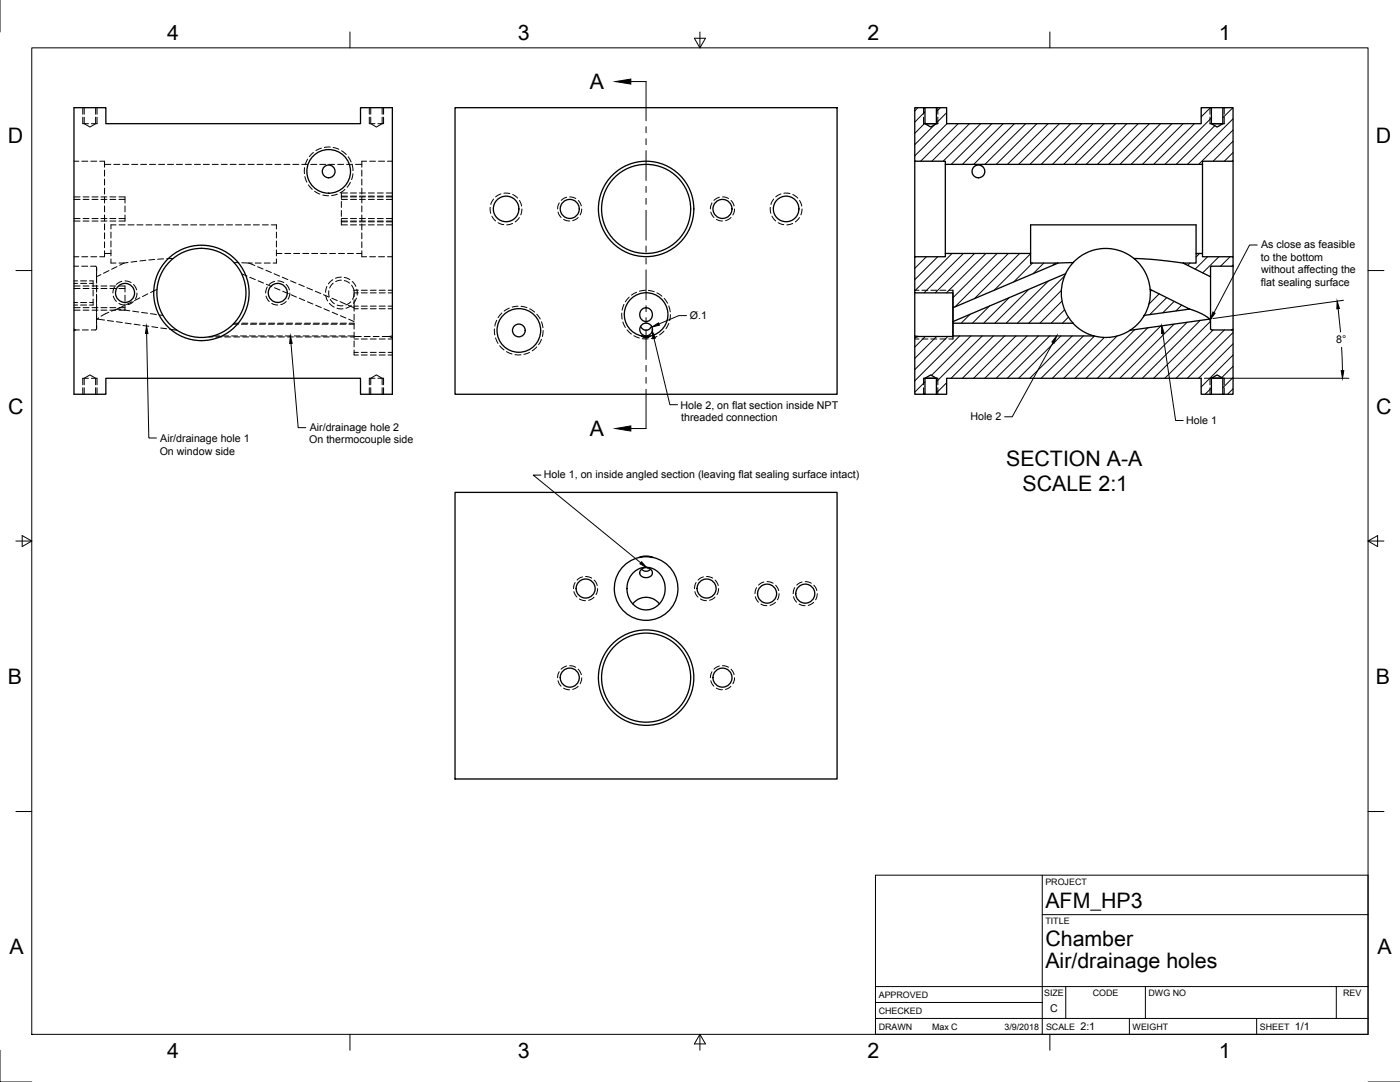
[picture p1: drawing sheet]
<svg xmlns="http://www.w3.org/2000/svg" width="559mm" height="432mm" viewBox="0 0 559 432" stroke-linecap="round" stroke-linejoin="round" font-family="sans-serif">
<!-- layer: Hidden -->
<g fill="none" stroke="#000" stroke-width=".4">
<path d="M33 49.4h2.3M33.6 46.8v2.6l2.3 1.3 2.3-1.3v-2.6M33.6 43v2.6M36.5 49.4h2.2M38.2 43v2.6M128.3 59.1l-2.2 1M131.8 58.7l-2.4 .2M133 58.9l2.3 .7M147.4 49.4h2.3M148 46.8v2.6l2.2 1.3 2.3-1.3v-2.6M148 43v2.6M150.8 49.4h2.3"/>
<path d="M152.5 43v2.6M368.6 43v2.6M368.6 46.8v2.6M374.3 43v2.6M374.3 46.8v2.6M483 43v2.6M483 46.8v2.6M488.6 43v2.6M488.6 46.8v2.6M29.5 79.6h2.5M29.5 64.3h2M32.7 64.3h2.3"/>
<path d="M33.2 79.6h2.3M36.3 64.3h2.3M36.7 79.6h2.4M39.8 64.3h1.9v2.4M40.3 79.6h2.4M41.7 78.6v2.4M41.7 75.1v2.4M41.7 71.5v2.3M41.7 67.9v2.4M41.7 65.6h2.5M43.9 79.6h2.3M45.4 65.6h2.4"/>
<path d="M47.5 79.6h2.4M49 65.6h2.4M49.9 78.6v2.4M52.6 65.6h2.4M56.1 65.6h2.4M59.7 65.6h2.4M63.3 65.6h2.4M66.9 65.6h2.4M70.4 65.6h2.4M74 65.6h2.4M77.6 65.6h2.4M81.2 65.6h2.3"/>
<path d="M84.7 65.6h2.4M88.3 65.6h2.4M91.9 65.6h2.4M95.4 65.6h2.4M99 65.6h2.4M102.6 65.6h2.4M106.2 65.6h2.3M109.8 65.6h2.3M113.3 65.6h2.4M116.9 65.6h2.4M120.4 65.6h2.4M121.6 66.9l-.1 2.4"/>
<path d="M121.7 70.5l.8 2.2M122.7 63.5l-.9 2.2M123.1 73.8l1.6 1.8M124.1 65.6h2.3M125.1 60.8l-1.7 1.7M125.6 76.3l2.1 1.2M127.6 65.6h2.4M128.8 77.8l2.4 .3M131.2 65.6h2.4M134.6 77.5l-2.3 .6M134.8 65.6h2.4M136.3 77v2.2"/>
<path d="M136.3 78.3h2.4M136.3 79.6h2.4M136.3 60.2l1.9 1.4M137.7 75.6l-2 1.4M138.3 65.6h2.4M139 62.6l1.2 2M139.9 72.8l-1.3 2M139.9 78.3h2.4M139.9 79.6h2.4M140.6 65.8l.3 2.3M140.9 69.3l-.6 2.4M141.9 65.6h2.5"/>
<path d="M143.5 78.3h2.3M143.5 79.6h2.3M144.4 78.6v2.4M144.4 75.1v2.4M144.4 71.5v2.3M144.4 67.9v2.4M146.3 64.3h-1.9v2.4M147 78.3h2.4M147 79.6h2.4M147.5 64.3h2.4M150.6 78.3h2.4M150.6 79.6h2.4"/>
<path d="M151.1 64.3h2.4M154.2 78.3h2.4M154.2 79.6h2.4M154.7 64.3h1.9M197 79.4l-1.1 2.2M199.9 77.4l-2.1 1.2M201.1 77.1l2.4 .1M204.6 77.6l2 1.5M226.2 78.7l-2.2 1.3M227.4 78.6l2.4 .6M287.1 78.7l-2.1 1.3M288.4 78.6l2.4 .6"/>
<path d="M308.8 79.4l-1.1 2.2M311.7 77.4l-2.1 1.2M312.9 77.1l2.4 .1M316.4 77.6l2 1.5M29.5 87.2h2.5M33.2 87.2h2.3M36.7 87.2h2.4M40.3 87.2h2.4M41.7 96.5v2.4M41.7 92.9v2.4M41.7 89.3v2.4M41.7 85.8v2.4"/>
<path d="M41.7 82.2v2.4M43.9 87.2h2.3M44.3 99.7v2.4M44.3 96.2v2.4M44.3 92.6v2.4M46.3 89.7h-2v1.7M47.5 87.2h2.4M47.5 89.7h2.4M49.9 82.2v2.4M49.9 85.8v2.4M51.1 89.7h2.4M54.7 89.7h2.4"/>
<path d="M58.3 89.7h2.4M61.8 89.7h2.4M65.4 89.7h2.4M69 89.7h2.3M72.6 89.7h2.3M76.1 89.7h2.4M79.7 89.7h2.4M83.3 89.7h2.4M86.8 89.7h2.4M90.4 89.7h2.4M94 89.7h2.4M97.6 89.7h2.4"/>
<path d="M101.1 89.7h2.4M104.7 89.7h2.4M108.3 89.7h2v1.7M110.3 92.6v2.4M110.3 96.2v2.4M110.3 99.7v2.4M136.3 87.6v2.1M136.3 84v2.4M136.3 80.4v2.4M136.3 88.5h2.4M136.3 87.2h2.4M139.9 88.5h2.4"/>
<path d="M139.9 87.2h2.4M143.5 88.5h2.3M143.5 87.2h2.3M144.4 96.5v2.4M144.4 92.9v2.4M144.4 89.3v2.4M144.4 85.8v2.4M144.4 82.2v2.4M147 88.5h2.4M147 87.2h2.4M150.6 88.5h2.4M150.6 87.2h2.4"/>
<path d="M154.2 88.5h2.4M154.2 87.2h2.4M195.7 82.7l.2 2.4M196.3 86.3l1.5 1.9M198.8 88.9l2.3 .8M204.6 89.2l-2.4 .5M207.3 86.8l-1.7 1.8M207.3 80l.9 2.2M208.3 83.4l-.4 2.3M222.7 84.6l1.3 2.2M223.2 81l-.6 2.4M225 87.6l1 .4 1.4 .2"/>
<path d="M230.8 86.8l-2.2 1.2M230.8 80l1.2 2.2M232.2 83.4l-.6 2.4M283.7 84.6l1.3 2.2M284.2 81l-.7 2.4M286 87.6l2.4 .6M291.8 86.8l-2.2 1.2M291.8 80l.7 .8 .5 1.4M293.2 83.4l-.7 2.4M307.5 82.7l.2 2.4M308.1 86.3l1.5 1.9M310.6 88.9l2.2 .8"/>
<path d="M316.4 89.2l-2.3 .5M319.1 86.8l-1.7 1.8M319.1 80l.9 2.2M320.1 83.4l-.4 2.3M29.5 113.1h1.5M29.5 115.1h2.5M29.5 106.2h1.9M29.5 102.5h2M32.2 113.1h2.4M32.6 106.2h2.4M32.7 102.5h2.3M33.2 115.1h2.3"/>
<path d="M35.7 113.1h1.5M36.2 106.2h1.8l.5 .3 .1 3M36.3 102.5h2.3M36.7 115.1h2.4M37.2 112.1v2.4M37.2 115.7v2.4M37.2 119.3v2.4M38.5 117.4v3.7M38.5 110.4v2.2M38.5 113.8v2.4M38.5 109.2v1.2M38.6 110.6v2.4"/>
<path d="M38.6 114.2v2.4M38.6 117.8v2.3M38.6 106.8v1.2M40.3 115.1h2.4M40.3 109.6l-1.8 .8M41.7 100.1v2.4h-1.9M41.7 101.2h2.6M43.5 108l-2.2 1.1M43.9 115.1h2.3M44.3 103.3v1.7h2M45.2 118.2l1.3 2.1M45.7 114.5l-.6 2.4"/>
<path d="M46.7 106.4l-2.2 1.1M47.5 115.1h2.4M47.5 105h2M48.6 112.3l-2.1 1.2M49.5 105l-1.7 .8M49.9 114.1v2.5M49.9 117.8v2.3M49.9 112.1l2.4 .7M51.1 104.8l-1.6 .2M53.3 113.5l1.2 2.2M54.6 104.3l-2.3 .3M54.7 117l-.2 1.3-.5 1.1"/>
<path d="M55.8 118.9l-2.1 1.1M58.2 103.9l-2.4 .3M59 117.3l-2.1 1.1M61.7 103.5l-2.3 .3M62.7 115.5l-2.6 1.2M65.3 103.3l-2.4 .2M68.9 103.2h-2.4M93.4 104.8h2M96.4 109.2l2.2 1M96.5 104.8l2.8 .2M99.3 105l2.4 1M99.3 105h1.4"/>
<path d="M99.7 110.7l2.2 .9M101.9 105h2.4M102.8 106.5l2.2 .9M103 112.1l2.2 .9M105.5 105h2.4M106.1 107.8l2.2 1M106.2 118.2l1.3 2.1M106.3 113.4l2.2 1M106.7 114.5l-.7 2.4M109.4 109.2l2.2 1M109.5 114.8l2.3 .9M109.6 112.3l-2.1 1.2"/>
<path d="M110.3 103.3v1.7h-1.3M110.3 101.2h2.2M110.9 112.1l2.4 .7M112.7 110.6l2.2 1M112.8 116.2l2.3 1M113.7 101.2h2.4M114.3 113.5l1.2 2.2M115.7 117l-.7 2.4M116 112.1l2.1 .9M116.1 117.6l2.2 1M117.2 101.2h2.4M119.3 113.4l2.1 1"/>
<path d="M119.4 119l2.2 1M120.8 101.2h2.4M122.5 114.8l2.2 .9M124.4 101.2h2.4M125.8 116.2l2.2 .9M128 101.2h2.3M129.1 117.6l2.2 1M131.3 116.1l.1 2.3M131.6 101.2h2.3M131.9 119.5l1.6 1.7M132.4 119l2.2 1M133 113l-1.4 1.9"/>
<path d="M135.1 101.2h2.4M136.3 111.8l-2.3 .6M137.4 112l2.1 1M138.7 101.2h2.4M140.3 113.8l1 2.2M141.3 119.6v4.6M141.3 115.8v2.6M141.3 116.9h1.7M141.4 117.2l-.7 2.2M142.3 101.2h2.1M144.2 116.9h2.4M144.4 100.1v2.4h1.9"/>
<path d="M147.5 102.5h2.4M147.8 116.9h2.3M151.1 102.5h2.4M151.4 116.9h2.3M154.7 102.5h1.9M154.9 116.9h1.7M251.1 118.6l-1.5 1.8M254.1 116.6l-2 1.2M257.6 115.8l-2.4 .4M258.8 115.9l2.3 .5M262.2 116.9l2 1.3M265.1 119l1.4 2"/>
<path d="M365.1 115.8h1.7M368 115.8h2.4M371.5 115.8h2.4M375.1 115.8h2.4M378.7 115.8h1.7M29.5 131.4l.6 .3M29.5 120.7h1.5M29.5 122.8h2.5M30.1 131.7l-.6 .2M30.1 131.7h1.6M32.2 120.7h2.4M32.9 131.7h2.4"/>
<path d="M33.2 122.8h2.3M35.7 120.7h1.5M36.7 122.8h2.4M38.5 122.3v2.4M38.5 125.9v1.6M38.5 127.5v1.2M38.6 129.9l-.3 1.7-1.9 .1M38.6 121.3v2.4M38.6 124.9v2.4M38.6 128.5v2.7M38.8 127.3l2.9 .4M38.8 127.3l-.3 .2"/>
<path d="M39.4 126.9l-.6 .4M40.3 122.8h2.4M42.9 127.9l2.4 .4M43.4 124.6l-3.1 1.6M43.9 122.8h2.3M46.5 128.4l2.3 .3M46.9 123.3l-2.4 .9M46.9 123.3l1.4 .2M47.5 121.1l2.4 .6M47.5 122.8h2.4M49.4 122l-2.5 1.3M49.5 123.7l2.3 .3"/>
<path d="M49.9 121.3v2.5M50 128.9l2.4 .4M52.6 120.5l-2.1 1M53 124.2l2.4 .3M53.2 120.3l-.8 .7-1.3 .6M53.5 129.4l2.4 .3M56.5 124.7l2.4 .3M57.1 129.9l2.3 .3M60 125.2l2.4 .3M60.6 130.4l2.4 .3M63.6 125.7l1.4 .2M64.1 130.9l2.4 .3"/>
<path d="M67.7 131.4l2.9 .4M83.4 134.5h1.6M85.2 134.1h2.5M86.1 134.5h2.4M88.8 134.1h2.4M89.7 134.5h2.4M92.4 134.1h2.4M93 129.4h2.2M93.3 134.5h2.4M93.4 129h2M96 134.1h2.4M96.3 129.4h2.4"/>
<path d="M96.6 129h2.4M96.9 134.5h2.4M99.6 134.1h2.3M100 129.4h2.3M100.1 129h2.4M100.4 134.5h2.4M103.1 134.1h2.4M103.5 129.4h2.4M103.7 129h2.4M104 134.5h2.4M106.7 134.1h2.4M107.1 129.4h2.4"/>
<path d="M107.3 129h2.4M107.6 134.5h2.4M108.5 121.1l2.4 .6M110.3 134.1h2.4M110.7 129.4h2.3M110.9 129h2.3M111.2 134.5h2.3M113.8 134.1h2.4M114.2 120.3l-.8 .7-1.3 .6M114.2 129.4h2.4M114.4 129h2.4M114.8 134.5h2.3"/>
<path d="M117.5 134.1h2.3M117.8 129.4h2.4M118 129h2.4M118.3 134.5h2.4M121 134.1h2.4M121.4 129.4h2.3M121.6 129h2.4M121.9 134.5h2.4M122.7 120.4l2.2 .9M124.6 134.1h2.4M125 129.4h2.4M125.1 129h2.4"/>
<path d="M125.4 134.5h2.4M126 121.8l2.2 .9M128.2 134.1h2.3M128.5 129.4h2.4M128.7 129h2.4M129 134.5h2.4M129.3 123.2l2.2 .9M131.7 134.1h2.4M132.1 129.4h2.4M132.3 129h2.4M132.6 124.6l2.2 1M132.6 134.5h2.4"/>
<path d="M134.6 121.7l2.3 .3M135.3 134.1h2.4M135.7 129.4h2.4M135.7 120.4l2.2 .9M135.9 129h2.3M135.9 126l2.2 .9M136.2 134.5h2.4M138.9 134.1h2.4M139 121.8l2.3 1M139.2 127.4l2.1 .9M139.2 129.4h2.1M139.4 129h1.9"/>
<path d="M139.8 134.5h1.5M140 120.4l-2 1.3M141.3 139.7v2M141.3 136.1v2.4M141.3 132.5v2.4M141.3 128.9v2.4M141.3 125.4v2.3M141.3 123.2h1.7M141.3 134.3h2.9M144.2 123.2h2.4M145.4 134.3h2.4M147.8 123.2h2.3"/>
<path d="M149 134.3h2.3M151.4 123.2h2.3M152.5 134.3h2.9M154.9 123.2h1.7M155.4 134.3l1.2 .5M156.6 134.1l-1.2 .2M197.3 131.3l.2 2.4M197.8 134.9l1 2.1M198.3 127.8l-.8 2.3M199.5 138l1.7 1.7M200.3 124.9l-1.5 1.9M203.3 123l-2.1 1.1"/>
<path d="M206.8 122.2l-2.4 .4M208 122.3l2.3 .5M211.4 123.3l2 1.3M214.2 138.5l-1.8 1.5M214.2 125.4l1.4 1.9M216.1 135.4l-1.1 2.1M216.1 128.4l.6 2.4M216.8 131.9l-.3 2.4M248.2 125l.1 2.3M248.6 128.5l1 2.2M249.1 121.5l-.8 2.3M250.3 131.6l1.7 1.7"/>
<path d="M253 134l2.2 .9M256.4 135.2h2.3M262.2 134.2l-2.2 .9M265 132.1l-1.8 1.6M266.9 129.1l-1.1 2.1M266.9 122.1l.6 2.3M267.6 125.6l-.3 2.3M365.1 135.3h1.7M368 135.3h2.4M371.5 135.3h2.4M375.1 135.3h2.4M378.7 135.3h1.7"/>
<path d="M33 151h2.3M33.6 153.6v-2.6l2.3-1.4 2.3 1.4v2.6M33.6 154.7v2.6M36.5 151h2.2M38.2 154.7v2.6M141.3 140.6h1.7M144.2 140.6h2.4M147.4 151h2.3M147.8 140.6h2.3M148 153.6v-2.6l2.2-1.4 2.3 1.4v2.6M148 154.7v2.6M150.8 151h2.3"/>
<path d="M151.4 140.6h2.3M152.5 154.7v2.6M154.9 140.6h1.7M202.2 140.3l2.2 1M205.5 141.5l2.4 .1M211.4 140.6l-2.3 .8M368.6 151v2.6M368.6 154.7v2.6M374.3 151v2.6M374.3 154.7v2.6M483 151v2.6M483 154.7v2.6"/>
<path d="M488.6 151v2.6M488.6 154.7v2.6M229.1 236.1l1.2 2.2M229.6 232.5l-.7 2.4M231.3 239l2.4 .7M232.5 230.2l-.9 .3-1.3 1M233.7 230.1l2.5 .6M237.1 238.3l-1.2 .9-1 .3M237.2 231.5l.7 .8 .5 1.4M238.5 234.9l-.6 2.4M277.4 236.1l.5 1.4 .7 .8M277.8 232.5l-.6 2.4"/>
<path d="M279.6 239l2.4 .7M280.8 230.2l-1 .3-1.2 1M282 230.1l2.4 .6M285.4 238.3l-1.2 .9-1 .3M285.4 231.5l1.3 2.2M286.8 234.9l-.6 2.4M301.5 238.1l1.2 2.2M302 234.5l-.7 2.4M304.9 232.2l-2.1 1.3M306.2 232.1l2.4 .7M309.6 233.5l1.2 2.2M311 236.9l-.7 2.5"/>
<path d="M316.7 238.1l1.3 2.2M317.2 234.5l-.6 2.4M320.1 232.2l-2.1 1.3M321.4 232.1l2.4 .7M324.8 233.5l.7 .9 .5 1.3M326.2 236.9l-.6 2.5M303.7 241.1l1.1 .5 1.3 .1M309.5 240.4l-2.1 1.2M319 241.1l1.1 .5 1.3 .1M324.8 240.4l-2.2 1.2M222.7 271.7l.6 1.3 .7 .8M223.2 268.1l-.6 2.4"/>
<path d="M225 274.6l2.3 .7M226.1 265.8l-2.1 1.3M227.4 265.7l2.4 .6M230.8 267.1l1.2 2.1M230.8 273.9l-2.2 1.2M232.2 270.5l-.6 2.4M283.7 271.7l1.2 2.1M284.2 268.1l-.7 2.4M285.9 274.6l2.5 .7M287.1 265.8l-2.1 1.3M288.4 265.7l1.3 .1 1.1 .5M291.7 273.9l-2.1 1.2"/>
<path d="M291.8 267.1l1.2 2.1M293.2 270.5l-.7 2.4"/>
</g>
<!-- layer: Visible -->
<g fill="none" stroke="#000" stroke-width=".52">
<path d="M29.5 43h12.7v6.4h101.7v-6.4h12.7v114.3h-12.7v-6.3h-101.7v6.3h-12.7zM181.6 43h152.5v114.3h-152.5zM365.1 43h4.1v6.4l2.3 1.3 2.3-1.3v-6.4h4v6.4h101.6v-6.4h4.1v6.4l2.3 1.3 2.3-1.3v-6.4h4.1v21.3h-12.2v1.3h-102.7v-1.3h-12.2zM368.6 49.4h5.7M369.2 49.4h4.6M369.2 43h4.6M483 49.4h5.6M483.5 49.4h4.6M483.5 43h4.6M365.1 64.3v38.2M377.3 65.6v35.6M480 65.6v35.6"/>
<path d="M492.2 64.3v38.2M365.1 102.5h12.2v-1.3h34.1v3.8h10.9l-41.9 17.8v-5.9h-15.3zM365.1 116.9v17.9M380.4 115.8v19.5M411.4 101.2v-11.5h66v11.5M422.3 105l6-.2-1.8 2.3-1.2 2.1-44.9 19.1v.7h47.9l3.8 3.2 4.4 1.9-70.1 .2-1.3 .5v22.5h4.1v-6.3l2.3-1.4 2.3 1.4v6.3h4v-6.3h101.6v6.3h4.1v-6.3l2.3-1.4 2.3 1.4v6.3h4.1v-25.4l-.6-.2h-7.9M425.3 109.2a17.8 17.8 0 0 0 3 19.7M452.6 103.2l-2.2-1.6-3.3-1.5-3.7-.9h-3l-3.8 .6-3 1.1-2.6 1.5-2.7 2.4M459.1 115.5l15.7 7.8-18.1 2.6M459.1 115.5a17.8 17.8 0 0 1-2.3 10.3M472.2 105h5.2v-3.8h2.6v1.3h12.2v3.7l-8.9 .2-.1 4zM472.2 105l-11.9-1.5-7.7-.3 2.1 2 2.3 3.2 1.5 3.7 .6 3.4"/>
<path d="M483.2 110.4v17.1M492.2 106.2v25.2M256.2 134.1h3.4a2.41 2.41 0 0 1-3.4 0zM256.2 134.1a8.7 8.7 0 0 1-5.6-13.4 8.7 8.7 0 0 1 14.5 0 8.7 8.7 0 0 1-5.5 13.4M260.1 130.2l-1 1.2-1.1 .4-1.5-.5-.8-1.1M365.1 134.1l1.3 .2M380.4 122.8v5.5M380.4 129v5.1M451.1 131.8a17.8 17.8 0 0 1-14.5 2.2M456.7 125.9l-2.4 3.2-3.2 2.7 31.8-4.5 .3 .2v3.6l.5 .5M474.8 123.3l4.5 1.7 3.6 2.3M491.6 131.7l.6-.3v.5"/>
<path d="M368.6 151h5.7M369.2 151h4.6M369.2 157.3h4.6M483 151h5.6M483.5 151h4.6M483.5 157.3h4.6M181.6 196.5h152.5v114.4h-152.5zM252.5 228.9l2.7-2 3.1-.5 2.8 .8 2.5 2.1 1.6 3 .3 2.4-.1 1.8-1.1 3-2.2 2.5-2.7 1.2-2.7 .1-2.4-.9-2.2-2-1.5-3-.4-2.7 .6-3.1zM255.1 222.5l2.8-.6 2.7 .6-2.6-.3zM255.1 222.5a12.7 12.7 0 0 0-7.7 19.5 12.7 12.7 0 0 0 21 0 12.7 12.7 0 0 0-7.7-19.5M255.7 227.5l1.3-.9 1.9 .1 1.3 1 .1 1.4-.6 .9-1.1 .5-1.9-.2-1.3-1.1v-.9zM256.1 227.2l1.6 .8 1.1-.2 .9-.6"/>
<path d="M252.5 241l2.1-1.8 2.9-.8 3 .5 2.7 2.1"/>
<circle cx="131.2" cy="68.4" r="8.7"/>
<circle cx="131.2" cy="68.4" r="2.54"/>
<circle cx="390.5" cy="68.4" r="2.54"/>
<circle cx="202" cy="83.4" r="5.1"/>
<circle cx="227.4" cy="83.4" r="3.8"/>
<circle cx="257.9" cy="83.4" r="17.8"/>
<circle cx="257.9" cy="83.4" r="19"/>
<circle cx="288.4" cy="83.4" r="3.8"/>
<circle cx="313.8" cy="83.4" r="5.1"/>
<circle cx="49.9" cy="116.9" r="3.8"/>
<circle cx="80.4" cy="116.9" r="17.8"/>
<circle cx="80.4" cy="116.9" r="19"/>
<circle cx="110.9" cy="116.9" r="3.8"/>
<circle cx="207.1" cy="131.9" r="8.7"/>
<circle cx="207.1" cy="131.9" r="2.54"/>
<circle cx="257.9" cy="125.5" r="2.66"/>
<circle cx="257.9" cy="131.5" r="2.54"/>
<circle cx="233.8" cy="234.9" r="3.8"/>
<circle cx="282" cy="234.9" r="3.8"/>
<circle cx="306.2" cy="236.9" r="3.8"/>
<circle cx="321.4" cy="236.9" r="3.8"/>
<circle cx="227.4" cy="270.4" r="3.8"/>
<circle cx="257.9" cy="270.4" r="17.8"/>
<circle cx="257.9" cy="270.4" r="19"/>
<circle cx="288.4" cy="270.4" r="3.8"/>
</g>
<!-- layer: Hidden Narrow -->
<g fill="none" stroke="#000" stroke-width=".4">
<path d="M33 43v2.6M33 46.8v2.6M38.7 43v2.6M38.7 46.8v2.6M147.4 43v2.6M147.4 46.8v2.6M153.1 43v2.6M153.1 46.8v2.6M29.5 78.6h2.5M33.2 78.6h2.3M36.7 78.6h2.4M40.3 78.6h2.4"/>
<path d="M43.9 78.6h2.3M47.5 78.6h2.4M136.3 77h2.4M136.3 78.6h2.4M139.9 77h2.4M139.9 78.6h2.4M143.5 77h2.3M143.5 78.6h2.3M147 77h2.4M147 78.6h2.4M150.6 77h2.4M150.6 78.6h2.4"/>
<path d="M154.2 77h2.4M154.2 78.6h2.4M29.5 88.2h2.5M33.2 88.2h2.3M36.7 88.2h2.4M40.3 88.2h2.4M43.9 88.2h2.3M47.5 88.2h2.4M136.3 89.7h2.4M136.3 88.2h2.4M139.9 89.7h2.4M139.9 88.2h2.4"/>
<path d="M143.5 89.7h2.3M143.5 88.2h2.3M147 89.7h2.4M147 88.2h2.4M150.6 89.7h2.4M150.6 88.2h2.4M154.2 89.7h2.4M154.2 88.2h2.4M29.5 112.1h1.5M29.5 114.1h2.5M32.2 112.1h2.4M33.2 114.1h2.3"/>
<path d="M35.7 112.1h1.5M36.7 114.1h2.4M40.3 114.1h2.4M43.9 114.1h2.3M47.5 114.1h2.4M130 117.8l.8 2.3M130.5 114.3l-.5 2.4M132.9 111.6l-1.8 1.7M136.3 110.6l-2.4 .5M137.4 110.7l2.2 .9M140.6 112.3l1.4 2M141.3 115.8h1.7"/>
<path d="M142.2 119l-1.1 2M142.4 115.4l.1 2.4M144.2 115.8h2.4M147.8 115.8h2.3M151.4 115.8h2.3M154.9 115.8h1.7M29.5 121.7h1.5M29.5 123.8h2.5M32.2 121.7h2.4M33.2 123.8h2.3M35.7 121.7h1.5M36.7 123.8h2.4"/>
<path d="M40.3 123.8h2.4M43.9 123.8h2.3M47.5 123.8h2.4M131.5 121.1l1.9 1.5M134.5 123l2.4 .2M140.2 121.9l-2.1 1.1M141.3 122.2h1.7M141.3 135.3h1.7M144.2 122.2h2.4M144.2 135.3h2.4M147.8 122.2h2.3M147.8 135.3h2.3"/>
<path d="M151.4 122.2h2.3M151.4 135.3h2.3M154.9 122.2h1.7M154.9 135.3h1.7M33 151v2.6M33 154.7v2.6M38.7 151v2.6M38.7 154.7v2.6M141.3 141.7h1.7M144.2 141.7h2.4M147.4 151v2.6M147.4 154.7v2.6"/>
<path d="M147.8 141.7h2.3M151.4 141.7h2.3M153.1 151v2.6M153.1 154.7v2.6M154.9 141.7h1.7"/>
</g>
<!-- layer: Titleblock -->
<path d="M349.4 349.3h196.6v63.5h-196.6zM416 349.3v63.5M416 365h130M349.4 393.7h196.6M425.4 393.7v12.7M457.2 393.7v12.7M533.4 393.7v12.7M349.4 406.4h196.6M349.4 400.1h66.6M450.8 406.4v6.4M501.6 406.4v6.4" fill="none" stroke="#000" stroke-width=".4"/>
<!-- layer: Annotations -->
<path d="M245.7 32.6l6.1-1v2zM58.5 130.1l.6 3h-1zM115.9 134l.7 3-1 .1zM260.3 132.1l1.3 2.8-1 .3zM421.8 134l-1.1 2.9-.8-.4zM463.7 130l.9 2.9-1 .2zM484.1 124.5l.9 .5-1.9 2.5zM245.7 171l6.1-1v2zM256.1 224.2l2 2.3-2.7-1.5z" fill="#000" stroke="#000" stroke-width=".4"/>
<g fill="none" stroke="#000" stroke-width=".4">
<path d="M251.8 32.6h6.1v15.6M257.9 50.6v2.4M257.9 55.3v2.4M257.9 60.1v11.9M257.9 74.4v2.4M257.9 79.1v2.4M257.9 83.9v11.9M257.9 98.2v2.4M501.8 97.8h-3l-14.2 27M257.9 103v2.4M257.9 107.7v12M58.5 133.1l.9 41.7h3"/>
<path d="M116.1 137.1l2.9 33.6h3.1M257.9 122v2.4M257.9 126.8v2.4M257.9 131.6v11.8M261 135.1l6.4 26.4h3.1M420.3 136.7l-16.3 29.6h-3M464.1 133l5.1 34.8h3.1M257.9 145.8v2.4M257.9 150.6v2.4M257.9 155.3v15.7h-6.1M215.9 189.6h-3.1l42.9 35"/>
</g>
<!-- layer: Hatching -->
<g fill="none" stroke="#000" stroke-width=".4">
<path d="M366.3 43l-1.1 1.2M369.2 44.6l-4 4.1M369.2 49.1l-4 4.1M373 49.8l-7.8 7.9M375.3 43l-1.5 1.6M377.8 45l-4 4.1M378 49.4l-12.8 12.8M382.4 49.4l-14.9 14.9M387 49.4l-15.1 14.9M391.4 49.4l-14.9 14.9M395.9 49.4l-16.2 16.2M400.4 49.4l-16.3 16.2"/>
<path d="M404.9 49.4l-16.2 16.2M409.4 49.4l-16.3 16.2M413.9 49.4l-16.3 16.2M418.4 49.4l-16.3 16.2M422.9 49.4l-16.3 16.2M427.3 49.4l-16.2 16.2M431.9 49.4l-16.3 16.2M436.3 49.4l-16.2 16.2M440.8 49.4l-16.2 16.2M445.3 49.4l-16.3 16.2M449.8 49.4l-16.3 16.2M454.3 49.4l-16.3 16.2"/>
<path d="M458.8 49.4l-16.3 16.2M463.2 49.4l-16.2 16.2M467.8 49.4l-16.3 16.2M472.2 49.4l-16.2 16.2M476.8 49.4l-16.3 16.2M483.1 43l-3.7 3.7M483.5 47.1l-18.5 18.5M484.9 50.2l-15.4 15.4M492.1 43l-4.1 4M492.1 47.4l-18.1 18.2M492.1 51.9l-13.7 13.7M492.1 56.4l-7.9 7.9"/>
<path d="M492.1 60.9l-3.4 3.4M365.3 102.5l-.1 .1M369.8 102.5l-4.6 4.6M374.3 102.5l-9.1 9.1M380 101.2l-14.8 14.9M384.5 101.2l-15.6 15.6M389 101.2l-15.7 15.6M393.5 101.2l-15.7 15.6M398 101.2l-17.6 17.6M402.5 101.2l-21.3 21.2M402.8 118.8l-10.2 10.1M407 101.2l-18 17.9"/>
<path d="M410.6 115.5l-13.5 13.4M411.4 101.2l-14.6 14.6M412.1 105l-7.5 7.5M416.6 105l-4.2 4.2M418.4 112.2l-16.8 16.7M421.1 105l-.9 .9M423.6 116l-13 12.9M424.9 110.2l-18.8 18.7M459.7 115.8l-.6 .6M462.7 117.3l-4.2 4.1M465.7 118.8l-6.8 6.8M475 105l-.9 .9"/>
<path d="M478.8 101.2l-1.4 1.4M482 102.5l-4.9 4.9M483.1 110.3l-.1 .1M486.5 102.5l-6.4 6.4M491 102.5l-3.8 3.7M492.1 105.8l-.4 .4M369.4 134.2l-4.2 4.3M373.9 134.2l-8.7 8.8M378.4 134.2l-13.2 13.3M383.1 134l-17.9 18M387.2 125.4l-3.5 3.5M387.6 134l-15.8 15.8"/>
<path d="M392.1 134l-18.3 18.3M395 122.1l-6.8 6.8M396.6 134l-17 17M401 134l-16.9 17M405.5 134l-16.9 17M410 134l-16.9 17M414.5 134l-16.9 17M419 134l-16.9 17M423.5 134l-16.9 17M423.9 120.2l-8.8 8.7M424.9 123.6l-5.3 5.3M426.4 126.6l-2.3 2.3"/>
<path d="M428 134l-16.9 17M432.5 134l-16.9 17M436.8 134.1l-16.8 16.9M440.8 134.7l-16.3 16.3M445.9 134.1l-16.9 16.9M453 131.5l-19.5 19.5M458.2 130.8l-20.2 20.2M463.4 130l-20.9 21M468.6 129.3l-21.6 21.7M468.7 120.3l-4.6 4.5M471.7 121.7l-2.3 2.4M473.8 128.6l-22.3 22.4"/>
<path d="M474.7 123.3h-.1M479.1 127.9l-23.1 23.1M483.1 128.3l-22.6 22.7M484.3 131.6l-19.4 19.4M488.7 131.6l-19.3 19.4M492.1 132.7l-18.2 18.3M492.1 137.2l-13.7 13.8M369.2 152.4l-4 4.1M369.2 156.9l-.4 .4M377.8 152.7l-4 4.1M377.8 157.2v.1M483.5 154.8l-2.5 2.5"/>
<path d="M492.1 141.7l-12.7 12.7M492.1 146.2l-4.5 4.5M492.1 150.7l-4.1 4.1M492.1 155.2l-2.1 2.1"/>
</g>
<!-- layer: Border -->
<g fill="none" stroke="#000" stroke-width=".4">
<path d="M0 .1v12.7M12.7 19.1h533.3v393.7h-533.3zM139.7 12.8v6.3M277.1 15.3h4.5l-2.2 3.8zM279.4 12.8v6.3M419 12.8v6.3M6.3 108h6.4M546 108h6.4M6.3 215.9h6.4M8.9 213.7l3.8 2.2-3.8 2.2zM546 215.9l3.9 2.2v-4.4l-3.9 2.2h6.4M6.3 323.9h6.4"/>
<path d="M546 323.9h6.4M0 419.1v12.7h12.7M139.7 412.8v6.3M279.4 412.8l2.2 3.8h-4.5zM279.4 412.8v6.3M419 412.8v6.3M546 431.8h12.7"/>
</g>
<!-- layer: Dimensions -->
<path d="M536.2 119.8l-52.1 7.3M274 126h-3.1l-7.9 3.3M534.1 123.2l1 9.3M535.5 138.6l.3 9.3M480.7 151h57.7" fill="none" stroke="#000" stroke-width=".4"/>
<path d="M260.2 130.5l2.6-1.6 .4 .9zM533.7 120.2l.9 2.9-1 .2zM535.3 147.9h1.1l-.6 3.1z" fill="#000" stroke="#000" stroke-width=".4"/>
<g font-size="8.5">
<text x="66.8" y="15.8">4</text>
<text x="206.6" y="15.8">3</text>
<text x="346.3" y="15.8">2</text>
<text x="486.4" y="15.8">1</text>
<text x="235.4" y="35.6">A</text>
<text x="3.1" y="57.1">D</text>
<text x="549.2" y="57.1">D</text>
<text x="3.3" y="165">C</text>
<text x="549.3" y="165">C</text>
<text x="235.4" y="174.1">A</text>
<text x="401.6" y="185.8">SECTION A-A</text>
<text x="408.1" y="196.1">SCALE 2:1</text>
<text x="3.1" y="273">B</text>
<text x="549.2" y="273">B</text>
<text x="417.3" y="362.5">AFM_HP3</text>
<text x="417.3" y="377.5">Chamber</text>
<text x="3.7" y="380.9">A</text>
<text x="549.8" y="380.9">A</text>
<text x="417.3" y="386.1">Air/drainage holes</text>
<text x="66.8" y="422.2">4</text>
<text x="206.6" y="422.2">3</text>
<text x="346.3" y="422.2">2</text>
<text x="486.4" y="422.2">1</text>
</g>
<g font-size="4.3">
<text x="503.3" y="98.9">As close as feasible</text>
<text x="503.3" y="104">to the bottom</text>
<text x="503.3" y="109.1">without affecting the</text>
<text x="503.3" y="114.2">flat sealing surface</text>
<text x="275.4" y="127.4">Ø.1</text>
<text x="533.3" y="137">8°</text>
<text x="271.6" y="163">Hole 2, on flat section inside NPT</text>
<text x="387.3" y="167.8">Hole 2</text>
<text x="123.6" y="171.8">Air/drainage hole 2</text>
<text x="271.9" y="168.1">threaded connection</text>
<text x="473.5" y="169.3">Hole 1</text>
<text x="64" y="176.4">Air/drainage hole 1</text>
<text x="123.4" y="177">On thermocouple side</text>
<text x="63.7" y="181.5">On window side</text>
<text x="217.1" y="190.7">Hole 1, on inside angled section (leaving flat sealing surface intact)</text>
<text x="419.2" y="404">C</text>
<text x="431.2" y="411.1">2:1</text>
<text x="516.8" y="411.1">1/1</text>
</g>
<g font-size="3.5">
<text x="417.3" y="353.1">PROJECT</text>
<text x="417.3" y="368.8">TITLE</text>
<text x="350.7" y="398.1">APPROVED</text>
<text x="416.7" y="397.5">SIZE</text>
<text x="436.2" y="397.5">CODE</text>
<text x="458.4" y="397.5">DWG NO</text>
<text x="536.1" y="397.5">REV</text>
<text x="350.7" y="404.5">CHECKED</text>
<text x="350.7" y="410.9">DRAWN</text>
<text x="372" y="410.9">Max C</text>
<text x="400.9" y="410.9">3/9/2018</text>
<text x="417.5" y="410.9">SCALE</text>
<text x="452.1" y="410.9">WEIGHT</text>
<text x="502.9" y="410.9">SHEET</text>
</g>
</svg>
